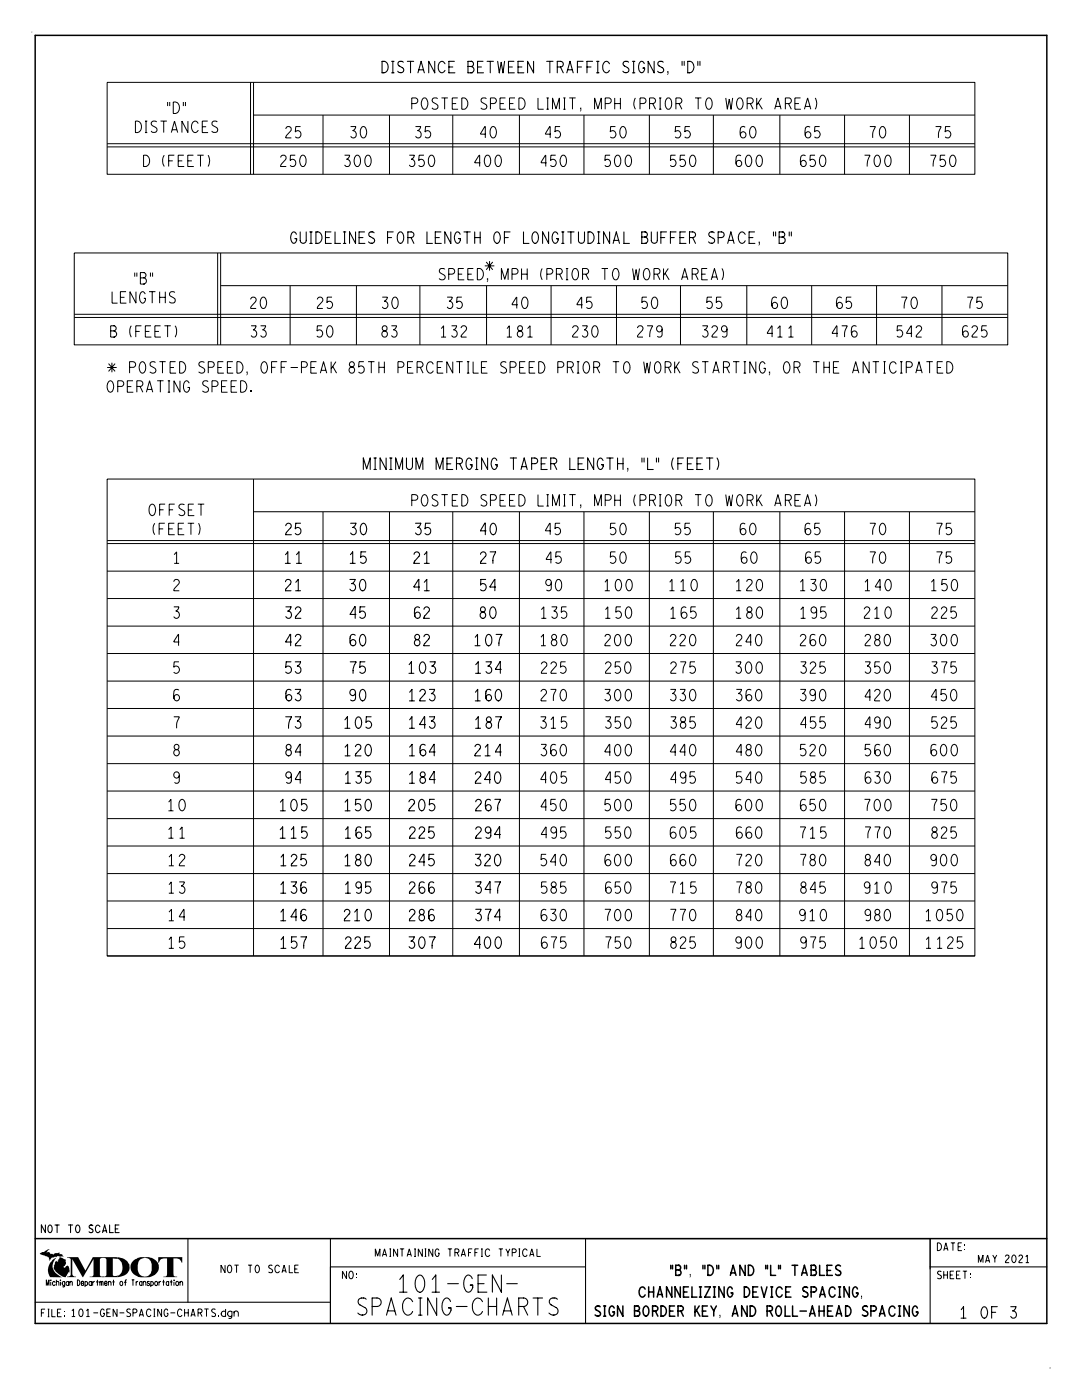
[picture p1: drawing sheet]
<svg xmlns="http://www.w3.org/2000/svg" width="216mm" height="279mm" viewBox="0 0 216 279" stroke-linecap="round" stroke-linejoin="round" font-family="sans-serif">
<path d="M7 7.1h201.9v257h-201.9zM7 247.2h201.9" fill="none" stroke="#000" stroke-width=".3"/>
<path d="M7 259.9h58.9M37.5 247.2v12.7M65.9 247.2v16.9M65.9 252.8h50.9M185.6 247.2v16.9M185.6 252.8h23.3M185.7 247.2h-68.9v16.9" fill="none" stroke="#000" stroke-width=".21"/>
<path d="M6.4 6.4h-.1M209.6 273h-.1" fill="none" stroke="#000" stroke-width=".2"/>
<g fill="#000">
<path d="M10.4 251.5l.9-.6a2.16 2.16 0 0 0 .6 3.7l.4 .3h-2.3a2.55 2.55 0 0 1 .4-3.4z" fill-rule="evenodd"/>
<path d="M7.9 250.2l1.9-.9-.2 .2-.3 .5 .5-.1 .3 .4 .3-.1 .3 .2 .3-.3 .9-.1v.3h.4l.4 .4h-.6v.2a.64 .64 0 0 0-1 0l-.2-.1-.2 .2v-.1l-.3 .1v-.1l-.5 .7-.2-.7z" fill-rule="evenodd"/>
<path d="M11.9 250.9l1.2 .5 .1 .9-.3 .3-.2 .1 .1 .3h.2l.1-.3 .4-.1 .3 .2a1.4 1.4 0 0 1 0 1.2l-.1-.1-.5 1a3.5 3.5 0 0 1-2.3-1.4l-.2-.4v-.5l.4-.9h.2l.1-.2v.3l.1-.1-.1 .2 .2-.2v-.3a.31 .31 0 0 0 .3-.5z" fill-rule="evenodd"/>
<path d="M13.4 250.9h2.2l1.4 2.7 1.5-2.7h2.2v.1l-.6 .1-.2 .3v3.1l.2 .2 .6 .1v.1h-2.8v-.1l.6-.1 .2-.2v-3.2l-2.1 3.6-2.2-3.6v3a.64 .64 0 0 0 .8 .5v.1h-1.8l.6-.3 .1-.2v-3l-.1-.3z" fill-rule="evenodd"/>
<path d="M20.5 250.9h3v.3l-1-.1v3.4l.4 .2 .6-.1v.3h-3v-.1l.5-.1 .2-.2v-3.1l-.1-.3z" fill-rule="evenodd"/>
<path d="M23.5 250.9a2.06 2.06 0 0 1 2.2 2.8 2.43 2.43 0 0 1-2.2 1.2v-.3a1.62 1.62 0 0 0 .8-2.3v-.3l-.5-.6-.3-.2z" fill-rule="evenodd"/>
<path d="M26.6 251.6l1.4-.7h.9v.1a1.38 1.38 0 0 0-1.4 1.5 1.68 1.68 0 0 0 1.4 2.3v.1a2.22 2.22 0 0 1-2.8-2.6z" fill-rule="evenodd"/>
<path d="M28.9 250.9a2.24 2.24 0 0 1 2.8 2.4 2.4 2.4 0 0 1-2.8 1.6v-.1a1.36 1.36 0 0 0 1.4-1.2v-1.3a1.49 1.49 0 0 0-1.4-1.3z" fill-rule="evenodd"/>
<path d="M31.6 250.9h4.8v1.1h-.2l-.3-.5a1.58 1.58 0 0 0-1.3-.4v3.5l.7 .3h-2.7l.7-.3v-3.5a1.27 1.27 0 0 0-1.4 .5l-.2 .4h-.1z" fill-rule="evenodd"/>
</g>
<g fill="#fff">
<path d="M75.5 11.5h64.9v3.8h-64.9z"/>
<path d="M81.4 18.8h82.3v3.8h-82.3z"/>
</g>
<path d="M21.4 16.4h173.1v18.4h-173.1zM50 16.4v18.4M50.6 16.4v18.4M21.4 29.3h173.1M21.4 28.7h173.1M50.6 23h143.9" fill="none" stroke="#000" stroke-width=".2"/>
<g fill="#fff">
<path d="M27.9 30.2h14.7v3.8h-14.7z"/>
<path d="M26.2 23.4h18v3.8h-18z"/>
<path d="M32.6 19.6h7.8v3.8h-7.8z"/>
</g>
<g fill="none" stroke="#000" stroke-width=".2">
<path d="M64.5 23v11.8M77.7 23v11.8M90.3 23v11.8M103.6 23v11.8M116.5 23v11.8M129.6 23v11.8M142.3 23v11.8M155.6 23v11.8M168.5 23v11.8M14.8 50.5h186.3v18.3h-186.3zM43.4 50.5v18.3M44 50.5v18.3"/>
<path d="M44 57h157.1M14.8 63.4h186.3M14.8 62.7h186.3"/>
</g>
<path d="M21.3 64.2h14.7v3.9h-14.7z" fill="#fff"/>
<path d="M57.9 57v11.8M71.1 57v11.8M83.8 57v11.8M97.1 57v11.8M110 57v11.8M123 57v11.8M135.8 57v11.8M149 57v11.8M162 57v11.8" fill="none" stroke="#000" stroke-width=".2"/>
<g fill="#fff">
<path d="M57.3 45.5h101.3v3.8h-101.3z"/>
<path d="M21.6 57.5h14.1v3.7h-14.1z"/>
<path d="M26 53.7h7.8v3.7h-7.8z"/>
<path d="M75.5 58.5h4.7v3.8h-4.7z"/>
<path d="M88.5 58.5h4.5v3.8h-4.5z"/>
<path d="M101.4 58.5h4.7v3.8h-4.7z"/>
<path d="M114.4 58.5h4.5v3.8h-4.5z"/>
<path d="M127.3 58.5h4.7v3.8h-4.7z"/>
<path d="M140.3 58.5h4.5v3.8h-4.5z"/>
<path d="M153.2 58.5h4.7v3.8h-4.7z"/>
<path d="M166.2 58.5h4.5v3.8h-4.5z"/>
<path d="M179.1 58.5h4.7v3.8h-4.7z"/>
<path d="M56.3 24.5h4.5v3.8h-4.5z"/>
<path d="M69.2 24.5h4.7v3.8h-4.7z"/>
<path d="M82.2 24.5h4.5v3.8h-4.5z"/>
<path d="M95.1 24.5h4.7v3.8h-4.7z"/>
<path d="M108.1 24.5h4.5v3.8h-4.5z"/>
<path d="M121 24.5h4.7v3.8h-4.7z"/>
<path d="M133.9 24.5h4.6v3.8h-4.6z"/>
<path d="M146.9 24.5h4.7v3.8h-4.7z"/>
<path d="M159.8 24.5h4.6v3.8h-4.6z"/>
<path d="M172.8 24.5h4.7v3.8h-4.7z"/>
<path d="M55.2 30.2h6.6v3.8h-6.6z"/>
<path d="M68 30.2h6.8v3.8h-6.8z"/>
<path d="M80.9 30.2h6.6v3.8h-6.6z"/>
<path d="M94 30.2h6.8v3.8h-6.8z"/>
<path d="M107.2 30.2h6.6v3.8h-6.6z"/>
<path d="M119.9 30.2h6.9v3.8h-6.9z"/>
<path d="M133 30.2h6.6v3.8h-6.6z"/>
<path d="M146 30.2h6.9v3.8h-6.9z"/>
<path d="M158.9 30.2h6.6v3.8h-6.6z"/>
<path d="M171.7 30.2h6.9v3.8h-6.9z"/>
<path d="M86.9 52.8h58.2v3.8h-58.2z"/>
<path d="M62.6 58.5h4.5v3.8h-4.5z"/>
<path d="M184.9 30.2h6.6v3.8h-6.6z"/>
<path d="M185.9 24.5h4.6v3.8h-4.6z"/>
<path d="M192.2 58.5h4.6v3.8h-4.6z"/>
</g>
<path d="M181.5 23v11.8M174.9 57v11.8" fill="none" stroke="#000" stroke-width=".2"/>
<g fill="#fff">
<path d="M87.1 64.2h6.8v3.9h-6.8z"/>
<path d="M100.3 64.2h6.7v3.9h-6.7z"/>
<path d="M113.5 64.2h6.6v3.9h-6.6z"/>
<path d="M126.4 64.2h6.5v3.9h-6.5z"/>
<path d="M139.4 64.2h6.4v3.9h-6.4z"/>
<path d="M152.3 64.2h6.8v3.9h-6.8z"/>
<path d="M165.3 64.2h6.5v3.9h-6.5z"/>
<path d="M178.3 64.2h6.4v3.9h-6.4z"/>
<path d="M191.3 64.2h6.4v3.9h-6.4z"/>
<path d="M20.6 75.2h30.4v3.8h-30.4z"/>
<path d="M20.6 71.4h172.9v3.8h-172.9z"/>
</g>
<g fill="none" stroke="#000" stroke-width=".2">
<path d="M21.4 95.6h173.1v95.2h-173.1zM50.6 95.6v95.2M21.4 108.5h173.1M50.6 102.1h143.9M64.5 102.1v88.7M77.7 102.1v88.7M90.3 102.1v88.7M103.6 102.1v88.7M116.5 102.1v88.7M129.6 102.1v88.7M142.3 102.1v88.7M155.6 102.1v88.7"/>
<path d="M168.5 102.1v88.7"/>
</g>
<g fill="#fff">
<path d="M81.4 98h82.3v3.7h-82.3z"/>
<path d="M56.3 103.7h4.5v3.8h-4.5z"/>
<path d="M69.2 103.7h4.7v3.8h-4.7z"/>
<path d="M82.2 103.7h4.5v3.8h-4.5z"/>
<path d="M95.1 103.7h4.7v3.8h-4.7z"/>
<path d="M108.1 103.7h4.5v3.8h-4.5z"/>
<path d="M121 103.7h4.7v3.8h-4.7z"/>
<path d="M133.9 103.7h4.6v3.8h-4.6z"/>
<path d="M146.9 103.7h4.7v3.8h-4.7z"/>
<path d="M159.8 103.7h4.6v3.8h-4.6z"/>
<path d="M172.8 103.7h4.7v3.8h-4.7z"/>
<path d="M33.9 109.4h2.6v3.8h-2.6z"/>
<path d="M56.1 109.4h4.8v3.8h-4.8z"/>
</g>
<path d="M21.4 107.9h173.1M21.4 114h173.1" fill="none" stroke="#000" stroke-width=".2"/>
<g fill="#fff">
<path d="M33.9 114.9h2.6v3.8h-2.6z"/>
<path d="M119.8 114.9h7.1v3.8h-7.1z"/>
<path d="M132.7 114.9h7.2v3.8h-7.2z"/>
<path d="M146 114.9h6.9v3.8h-6.9z"/>
<path d="M158.8 114.9h6.9v3.8h-6.9z"/>
<path d="M171.7 114.9h6.9v3.8h-6.9z"/>
</g>
<path d="M21.4 119.5h173.1" fill="none" stroke="#000" stroke-width=".2"/>
<g fill="#fff">
<path d="M33.9 120.4h2.6v3.7h-2.6z"/>
<path d="M107.1 120.4h6.8v3.7h-6.8z"/>
<path d="M119.9 120.4h6.9v3.7h-6.9z"/>
<path d="M132.9 120.4h6.8v3.7h-6.8z"/>
<path d="M146 120.4h6.9v3.7h-6.9z"/>
<path d="M158.9 120.4h6.7v3.7h-6.7z"/>
<path d="M171.7 120.4h6.9v3.7h-6.9z"/>
</g>
<path d="M21.4 125h173.1" fill="none" stroke="#000" stroke-width=".2"/>
<g fill="#fff">
<path d="M33.9 125.8h2.6v3.8h-2.6z"/>
<path d="M93.9 125.8h7v3.8h-7z"/>
<path d="M107 125.8h6.9v3.8h-6.9z"/>
<path d="M119.9 125.8h6.9v3.8h-6.9z"/>
<path d="M133 125.8h6.6v3.8h-6.6z"/>
<path d="M146.2 125.8h6.6v3.8h-6.6z"/>
<path d="M158.9 125.8h6.6v3.8h-6.6z"/>
<path d="M171.8 125.8h6.6v3.8h-6.6z"/>
</g>
<path d="M21.4 130.4h173.1" fill="none" stroke="#000" stroke-width=".2"/>
<g fill="#fff">
<path d="M33.9 131.3h2.6v3.8h-2.6z"/>
<path d="M80.7 131.3h7v3.8h-7z"/>
<path d="M94 131.3h6.8v3.8h-6.8z"/>
<path d="M107.3 131.3h6.4v3.8h-6.4z"/>
<path d="M120.1 131.3h6.5v3.8h-6.5z"/>
<path d="M146 131.3h6.9v3.8h-6.9z"/>
<path d="M159 131.3h6.5v3.8h-6.5z"/>
<path d="M171.8 131.3h6.6v3.8h-6.6z"/>
</g>
<path d="M21.4 135.9h173.1" fill="none" stroke="#000" stroke-width=".2"/>
<g fill="#fff">
<path d="M33.9 136.8h2.7v3.8h-2.7z"/>
<path d="M80.8 136.8h6.8v3.8h-6.8z"/>
<path d="M93.9 136.8h6.9v3.8h-6.9z"/>
<path d="M107.2 136.8h6.6v3.8h-6.6z"/>
<path d="M119.9 136.8h6.9v3.8h-6.9z"/>
<path d="M133 136.8h6.6v3.8h-6.6z"/>
<path d="M146.2 136.8h6.6v3.8h-6.6z"/>
<path d="M158.9 136.8h6.6v3.8h-6.6z"/>
<path d="M171.8 136.8h6.6v3.8h-6.6z"/>
</g>
<path d="M21.4 141.4h173.1" fill="none" stroke="#000" stroke-width=".2"/>
<g fill="#fff">
<path d="M33.9 142.3h2.6v3.8h-2.6z"/>
<path d="M80.8 142.3h6.8v3.8h-6.8z"/>
<path d="M94 142.3h6.8v3.8h-6.8z"/>
<path d="M107.1 142.3h6.8v3.8h-6.8z"/>
<path d="M120.1 142.3h6.5v3.8h-6.5z"/>
<path d="M133.1 142.3h6.4v3.8h-6.4z"/>
<path d="M146.2 142.3h6.6v3.8h-6.6z"/>
<path d="M159 142.3h6.5v3.8h-6.5z"/>
<path d="M171.8 142.3h6.6v3.8h-6.6z"/>
</g>
<path d="M21.4 146.9h173.1" fill="none" stroke="#000" stroke-width=".2"/>
<g fill="#fff">
<path d="M33.9 147.8h2.6v3.8h-2.6z"/>
<path d="M80.8 147.8h6.8v3.8h-6.8z"/>
<path d="M94 147.8h6.8v3.8h-6.8z"/>
<path d="M107.2 147.8h6.6v3.8h-6.6z"/>
<path d="M119.9 147.8h6.9v3.8h-6.9z"/>
<path d="M133 147.8h6.6v3.8h-6.6z"/>
<path d="M146.2 147.8h6.6v3.8h-6.6z"/>
<path d="M158.9 147.8h6.6v3.8h-6.6z"/>
<path d="M171.8 147.8h6.6v3.8h-6.6z"/>
</g>
<path d="M21.4 152.4h173.1" fill="none" stroke="#000" stroke-width=".2"/>
<g fill="#fff">
<path d="M56.2 114.9h4.5v3.8h-4.5z"/>
<path d="M67.9 142.3h7v3.8h-7z"/>
<path d="M68 147.8h6.9v3.8h-6.9z"/>
<path d="M29.8 103.7h10.9v3.8h-10.9z"/>
<path d="M29 99.9h12.5v3.7h-12.5z"/>
<path d="M71.8 90.7h72.3v3.7h-72.3z"/>
<path d="M184.9 114.9h6.9v3.8h-6.9z"/>
<path d="M185.2 120.4h6.4v3.7h-6.4z"/>
<path d="M185 125.8h6.8v3.8h-6.8z"/>
<path d="M185.2 131.3h6.4v3.8h-6.4z"/>
<path d="M185.1 136.8h6.6v3.8h-6.6z"/>
<path d="M185.2 142.3h6.4v3.8h-6.4z"/>
<path d="M185 147.8h6.8v3.8h-6.8z"/>
<path d="M186.1 103.7h4.6v3.8h-4.6z"/>
</g>
<path d="M181.5 102.1v88.7" fill="none" stroke="#000" stroke-width=".2"/>
<g fill="#fff">
<path d="M33.9 153.3h2.6v3.8h-2.6z"/>
<path d="M80.8 153.3h6.8v3.8h-6.8z"/>
<path d="M94.1 153.3h6.6v3.8h-6.6z"/>
<path d="M107.2 153.3h6.6v3.8h-6.6z"/>
<path d="M120.1 153.3h6.5v3.8h-6.5z"/>
<path d="M133.1 153.3h6.4v3.8h-6.4z"/>
<path d="M146.2 153.3h6.6v3.8h-6.6z"/>
<path d="M159 153.3h6.5v3.8h-6.5z"/>
<path d="M171.8 153.3h6.6v3.8h-6.6z"/>
</g>
<path d="M21.4 157.9h173.1" fill="none" stroke="#000" stroke-width=".2"/>
<g fill="#fff">
<path d="M32.7 158.8h5v3.8h-5z"/>
<path d="M80.9 158.8h6.6v3.8h-6.6z"/>
<path d="M94.2 158.8h6.4v3.8h-6.4z"/>
<path d="M107.2 158.8h6.6v3.8h-6.6z"/>
<path d="M119.9 158.8h6.9v3.8h-6.9z"/>
<path d="M133 158.8h6.6v3.8h-6.6z"/>
<path d="M146 158.8h6.9v3.8h-6.9z"/>
<path d="M158.9 158.8h6.6v3.8h-6.6z"/>
<path d="M171.7 158.8h6.9v3.8h-6.9z"/>
</g>
<path d="M21.4 163.4h173.1" fill="none" stroke="#000" stroke-width=".2"/>
<g fill="#fff">
<path d="M32.7 164.3h4.9v3.8h-4.9z"/>
<path d="M81 164.3h6.4v3.8h-6.4z"/>
<path d="M94.2 164.3h6.4v3.8h-6.4z"/>
<path d="M107.3 164.3h6.4v3.8h-6.4z"/>
<path d="M120.1 164.3h6.5v3.8h-6.5z"/>
<path d="M133 164.3h6.6v3.8h-6.6z"/>
<path d="M146.2 164.3h6.6v3.8h-6.6z"/>
<path d="M158.9 164.3h6.7v3.8h-6.7z"/>
<path d="M171.8 164.3h6.6v3.8h-6.6z"/>
</g>
<path d="M21.4 168.8h173.1" fill="none" stroke="#000" stroke-width=".2"/>
<g fill="#fff">
<path d="M32.8 169.8h4.8v3.7h-4.8z"/>
<path d="M68 169.8h6.9v3.7h-6.9z"/>
<path d="M81 169.8h6.4v3.7h-6.4z"/>
<path d="M94.1 169.8h6.6v3.7h-6.6z"/>
<path d="M107.2 169.8h6.6v3.7h-6.6z"/>
<path d="M119.9 169.8h6.9v3.7h-6.9z"/>
<path d="M133 169.8h6.6v3.7h-6.6z"/>
<path d="M146.2 169.8h6.6v3.7h-6.6z"/>
<path d="M158.9 169.8h6.6v3.7h-6.6z"/>
<path d="M171.8 169.8h6.6v3.7h-6.6z"/>
</g>
<path d="M21.4 174.3h173.1" fill="none" stroke="#000" stroke-width=".2"/>
<g fill="#fff">
<path d="M32.8 175.2h4.8v3.8h-4.8z"/>
<path d="M80.9 175.2h6.6v3.8h-6.6z"/>
<path d="M94.2 175.2h6.4v3.8h-6.4z"/>
<path d="M107.3 175.2h6.4v3.8h-6.4z"/>
<path d="M120.1 175.2h6.5v3.8h-6.5z"/>
<path d="M132.9 175.2h6.8v3.8h-6.8z"/>
<path d="M146.2 175.2h6.6v3.8h-6.6z"/>
<path d="M159 175.2h6.5v3.8h-6.5z"/>
<path d="M171.7 175.2h6.9v3.8h-6.9z"/>
</g>
<path d="M21.4 179.8h173.1" fill="none" stroke="#000" stroke-width=".2"/>
<g fill="#fff">
<path d="M32.8 180.7h4.8v3.8h-4.8z"/>
<path d="M80.9 180.7h6.6v3.8h-6.6z"/>
<path d="M94.2 180.7h6.4v3.8h-6.4z"/>
<path d="M107.2 180.7h6.6v3.8h-6.6z"/>
<path d="M119.9 180.7h6.9v3.8h-6.9z"/>
<path d="M133 180.7h6.6v3.8h-6.6z"/>
<path d="M146.2 180.7h6.6v3.8h-6.6z"/>
<path d="M158.8 180.7h6.9v3.8h-6.9z"/>
<path d="M171.8 180.7h6.6v3.8h-6.6z"/>
</g>
<path d="M21.4 185.3h173.1" fill="none" stroke="#000" stroke-width=".2"/>
<g fill="#fff">
<path d="M32.8 186.2h4.8v3.8h-4.8z"/>
<path d="M80.9 186.2h6.6v3.8h-6.6z"/>
<path d="M94 186.2h6.8v3.8h-6.8z"/>
<path d="M107.3 186.2h6.4v3.8h-6.4z"/>
<path d="M120.1 186.2h6.5v3.8h-6.5z"/>
<path d="M133.1 186.2h6.4v3.8h-6.4z"/>
<path d="M146 186.2h6.9v3.8h-6.9z"/>
<path d="M159 186.2h6.5v3.8h-6.5z"/>
<path d="M170.6 186.2h9.1v3.8h-9.1z"/>
</g>
<path d="M21.4 190.8h173.1" fill="none" stroke="#000" stroke-width=".2"/>
<g fill="#fff">
<path d="M56.3 153.3h4.5v3.8h-4.5z"/>
<path d="M55.1 158.8h6.9v3.8h-6.9z"/>
<path d="M55 164.3h7.1v3.8h-7.1z"/>
<path d="M55.2 169.8h6.7v3.7h-6.7z"/>
<path d="M55.1 175.2h6.8v3.8h-6.8z"/>
<path d="M55.1 180.7h6.8v3.8h-6.8z"/>
<path d="M55.2 186.2h6.7v3.8h-6.7z"/>
<path d="M68.1 153.3h6.7v3.8h-6.7z"/>
<path d="M68 158.8h6.9v3.8h-6.9z"/>
<path d="M68.1 164.3h6.7v3.8h-6.7z"/>
<path d="M68.1 175.2h6.7v3.8h-6.7z"/>
<path d="M68 180.7h6.9v3.8h-6.9z"/>
<path d="M68.2 186.2h6.4v3.8h-6.4z"/>
<path d="M185.2 153.3h6.4v3.8h-6.4z"/>
<path d="M185.1 158.8h6.6v3.8h-6.6z"/>
<path d="M185.2 164.3h6.4v3.8h-6.4z"/>
<path d="M185 169.8h6.8v3.7h-6.8z"/>
<path d="M185.2 175.2h6.4v3.8h-6.4z"/>
<path d="M183.9 180.7h9v3.8h-9z"/>
<path d="M183.9 186.2h9v3.8h-9z"/>
<path d="M56.3 147.8h4.5v3.8h-4.5z"/>
<path d="M69 109.4h4.8v3.8h-4.8z"/>
<path d="M81.9 109.4h4.5v3.8h-4.5z"/>
<path d="M95.1 109.4h4.6v3.8h-4.6z"/>
<path d="M108.2 109.4h4.6v3.8h-4.6z"/>
<path d="M121 109.4h4.7v3.8h-4.7z"/>
<path d="M134 109.4h4.6v3.8h-4.6z"/>
<path d="M147.1 109.4h4.7v3.8h-4.7z"/>
<path d="M160 109.4h4.5v3.8h-4.5z"/>
<path d="M172.8 109.4h4.7v3.8h-4.7z"/>
<path d="M186.1 109.4h4.6v3.8h-4.6z"/>
<path d="M108.2 114.9h4.7v3.8h-4.7z"/>
<path d="M95.1 114.9h4.6v3.8h-4.6z"/>
<path d="M81.9 114.9h4.5v3.8h-4.5z"/>
<path d="M69.1 114.9h4.7v3.8h-4.7z"/>
<path d="M56.3 120.4h4.5v3.7h-4.5z"/>
<path d="M69.1 120.4h4.6v3.7h-4.6z"/>
<path d="M82 120.4h4.5v3.7h-4.5z"/>
<path d="M95 120.4h4.7v3.7h-4.7z"/>
<path d="M56.3 125.8h4.5v3.8h-4.5z"/>
<path d="M69.1 125.8h4.7v3.8h-4.7z"/>
<path d="M82 125.8h4.5v3.8h-4.5z"/>
<path d="M56.3 131.3h4.5v3.8h-4.5z"/>
<path d="M69.1 131.3h4.6v3.8h-4.6z"/>
<path d="M133.1 131.3h6.4v3.8h-6.4z"/>
<path d="M56.3 136.8h4.5v3.8h-4.5z"/>
<path d="M69.1 136.8h4.7v3.8h-4.7z"/>
<path d="M56.3 142.3h4.5v3.8h-4.5z"/>
<path d="M62.5 64.2h4.7v3.9h-4.7z"/>
</g>
<path d="M188 57v11.8" fill="none" stroke="#000" stroke-width=".2"/>
<g fill="#fff">
<path d="M49.2 58.5h4.7v3.8h-4.7z"/>
<path d="M49.3 64.2h4.6v3.9h-4.6z"/>
<path d="M75.5 64.2h4.5v3.9h-4.5z"/>
</g>
<g font-size="3.4">
<text x="79.5" y="257.9">101-GEN-</text>
<text x="71.4" y="262.5">SPACING-CHARTS</text>
</g>
<g font-size="2.3">
<text x="76.2" y="14.5">DISTANCE BETWEEN TRAFFIC SIGNS, &quot;D&quot;</text>
<text x="33.4" y="22.6">&quot;D&quot;</text>
<text x="82.2" y="21.8">POSTED SPEED LIMIT, MPH (PRIOR TO WORK AREA)</text>
<text x="27" y="26.5">DISTANCES</text>
<text x="57" y="27.5">25</text>
<text x="70" y="27.5">30</text>
<text x="82.9" y="27.5">35</text>
<text x="95.9" y="27.5">40</text>
<text x="108.8" y="27.5">45</text>
<text x="121.8" y="27.5">50</text>
<text x="134.7" y="27.5">55</text>
<text x="147.7" y="27.5">60</text>
<text x="160.6" y="27.5">65</text>
<text x="173.6" y="27.5">70</text>
<text x="186.7" y="27.5">75</text>
<text x="28.6" y="33.2">D (FEET)</text>
<text x="56" y="33.2">250</text>
<text x="68.8" y="33.2">300</text>
<text x="81.7" y="33.2">350</text>
<text x="94.7" y="33.2">400</text>
<text x="108" y="33.2">450</text>
<text x="120.7" y="33.2">500</text>
<text x="133.8" y="33.2">550</text>
<text x="146.8" y="33.2">600</text>
<text x="159.7" y="33.2">650</text>
<text x="172.5" y="33.2">700</text>
<text x="185.7" y="33.2">750</text>
<text x="58" y="48.6">GUIDELINES FOR LENGTH OF LONGITUDINAL BUFFER SPACE, &quot;B&quot;</text>
<text x="26.8" y="56.7">&quot;B&quot;</text>
<text x="87.6" y="55.9">SPEED, MPH (PRIOR TO WORK AREA)</text>
<text x="96.7" y="54.2">*</text>
<text x="22.4" y="60.5">LENGTHS</text>
<text x="50" y="61.6">20</text>
<text x="63.3" y="61.6">25</text>
<text x="76.3" y="61.6">30</text>
<text x="89.2" y="61.6">35</text>
<text x="102.2" y="61.6">40</text>
<text x="115.1" y="61.6">45</text>
<text x="128.1" y="61.6">50</text>
<text x="141" y="61.6">55</text>
<text x="154" y="61.6">60</text>
<text x="166.9" y="61.6">65</text>
<text x="179.9" y="61.6">70</text>
<text x="193" y="61.6">75</text>
<text x="22.1" y="67.3">B (FEET)</text>
<text x="50.1" y="67.3">33</text>
<text x="63.3" y="67.3">50</text>
<text x="76.2" y="67.3">83</text>
<text x="87.9" y="67.3">132</text>
<text x="101" y="67.3">181</text>
<text x="114.3" y="67.3">230</text>
<text x="127.2" y="67.3">279</text>
<text x="140.2" y="67.3">329</text>
<text x="153.1" y="67.3">411</text>
<text x="166" y="67.3">476</text>
<text x="179" y="67.3">542</text>
<text x="192" y="67.3">625</text>
<text x="21.4" y="74.5">* POSTED SPEED, OFF-PEAK 85TH PERCENTILE SPEED PRIOR TO WORK STARTING, OR THE ANTICIPATED</text>
<text x="21.4" y="78.3">OPERATING SPEED.</text>
<text x="72.5" y="93.7">MINIMUM MERGING TAPER LENGTH, &quot;L&quot; (FEET)</text>
<text x="82.2" y="101">POSTED SPEED LIMIT, MPH (PRIOR TO WORK AREA)</text>
<text x="29.7" y="102.9">OFFSET</text>
<text x="30.5" y="106.7">(FEET)</text>
<text x="57" y="106.7">25</text>
<text x="70" y="106.7">30</text>
<text x="82.9" y="106.7">35</text>
<text x="95.9" y="106.7">40</text>
<text x="108.8" y="106.7">45</text>
<text x="121.8" y="106.7">50</text>
<text x="134.7" y="106.7">55</text>
<text x="147.7" y="106.7">60</text>
<text x="160.6" y="106.7">65</text>
<text x="173.6" y="106.7">70</text>
<text x="186.9" y="106.7">75</text>
<text x="34.6" y="112.4">1</text>
<text x="56.8" y="112.4">11</text>
<text x="69.7" y="112.4">15</text>
<text x="82.6" y="112.4">21</text>
<text x="95.9" y="112.4">27</text>
<text x="109" y="112.4">45</text>
<text x="121.8" y="112.4">50</text>
<text x="134.8" y="112.4">55</text>
<text x="147.9" y="112.4">60</text>
<text x="160.7" y="112.4">65</text>
<text x="173.6" y="112.4">70</text>
<text x="186.9" y="112.4">75</text>
<text x="34.7" y="117.9">2</text>
<text x="57" y="117.9">21</text>
<text x="69.8" y="117.9">30</text>
<text x="82.6" y="117.9">41</text>
<text x="95.9" y="117.9">54</text>
<text x="108.9" y="117.9">90</text>
<text x="120.5" y="117.9">100</text>
<text x="133.5" y="117.9">110</text>
<text x="146.8" y="117.9">120</text>
<text x="159.5" y="117.9">130</text>
<text x="172.5" y="117.9">140</text>
<text x="185.7" y="117.9">150</text>
<text x="34.7" y="123.4">3</text>
<text x="57" y="123.4">32</text>
<text x="69.9" y="123.4">45</text>
<text x="82.7" y="123.4">62</text>
<text x="95.8" y="123.4">80</text>
<text x="107.9" y="123.4">135</text>
<text x="120.7" y="123.4">150</text>
<text x="133.7" y="123.4">165</text>
<text x="146.8" y="123.4">180</text>
<text x="159.6" y="123.4">195</text>
<text x="172.5" y="123.4">210</text>
<text x="185.9" y="123.4">225</text>
<text x="34.7" y="128.9">4</text>
<text x="57" y="128.9">42</text>
<text x="69.8" y="128.9">60</text>
<text x="82.7" y="128.9">82</text>
<text x="94.7" y="128.9">107</text>
<text x="107.8" y="128.9">180</text>
<text x="120.7" y="128.9">200</text>
<text x="133.8" y="128.9">220</text>
<text x="146.9" y="128.9">240</text>
<text x="159.7" y="128.9">260</text>
<text x="172.6" y="128.9">280</text>
<text x="185.7" y="128.9">300</text>
<text x="34.7" y="134.4">5</text>
<text x="57" y="134.4">53</text>
<text x="69.9" y="134.4">75</text>
<text x="81.5" y="134.4">103</text>
<text x="94.8" y="134.4">134</text>
<text x="108" y="134.4">225</text>
<text x="120.8" y="134.4">250</text>
<text x="133.8" y="134.4">275</text>
<text x="146.8" y="134.4">300</text>
<text x="159.8" y="134.4">325</text>
<text x="172.6" y="134.4">350</text>
<text x="185.9" y="134.4">375</text>
<text x="34.6" y="139.9">6</text>
<text x="57" y="139.9">63</text>
<text x="69.8" y="139.9">90</text>
<text x="81.6" y="139.9">123</text>
<text x="94.7" y="139.9">160</text>
<text x="108" y="139.9">270</text>
<text x="120.7" y="139.9">300</text>
<text x="133.8" y="139.9">330</text>
<text x="146.9" y="139.9">360</text>
<text x="159.7" y="139.9">390</text>
<text x="172.6" y="139.9">420</text>
<text x="185.8" y="139.9">450</text>
<text x="34.7" y="145.3">7</text>
<text x="57" y="145.3">73</text>
<text x="68.7" y="145.3">105</text>
<text x="81.6" y="145.3">143</text>
<text x="94.8" y="145.3">187</text>
<text x="107.9" y="145.3">315</text>
<text x="120.8" y="145.3">350</text>
<text x="133.8" y="145.3">385</text>
<text x="146.9" y="145.3">420</text>
<text x="159.8" y="145.3">455</text>
<text x="172.6" y="145.3">490</text>
<text x="185.9" y="145.3">525</text>
<text x="34.7" y="150.8">8</text>
<text x="57" y="150.8">84</text>
<text x="68.7" y="150.8">120</text>
<text x="81.6" y="150.8">164</text>
<text x="94.8" y="150.8">214</text>
<text x="108" y="150.8">360</text>
<text x="120.7" y="150.8">400</text>
<text x="133.8" y="150.8">440</text>
<text x="146.9" y="150.8">480</text>
<text x="159.7" y="150.8">520</text>
<text x="172.6" y="150.8">560</text>
<text x="185.7" y="150.8">600</text>
<text x="33.5" y="161.8">10</text>
<text x="34.7" y="156.3">9</text>
<text x="55.8" y="161.8">105</text>
<text x="57" y="156.3">94</text>
<text x="68.7" y="161.8">150</text>
<text x="68.8" y="156.3">135</text>
<text x="81.6" y="156.3">184</text>
<text x="81.6" y="161.8">205</text>
<text x="94.8" y="156.3">240</text>
<text x="94.9" y="161.8">267</text>
<text x="107.9" y="156.3">405</text>
<text x="108" y="161.8">450</text>
<text x="120.7" y="161.8">500</text>
<text x="120.8" y="156.3">450</text>
<text x="133.8" y="161.8">550</text>
<text x="133.8" y="156.3">495</text>
<text x="146.8" y="161.8">600</text>
<text x="146.9" y="156.3">540</text>
<text x="159.7" y="161.8">650</text>
<text x="159.8" y="156.3">585</text>
<text x="172.5" y="161.8">700</text>
<text x="172.6" y="156.3">630</text>
<text x="185.8" y="161.8">750</text>
<text x="185.9" y="156.3">675</text>
<text x="33.5" y="167.3">11</text>
<text x="55.8" y="167.3">115</text>
<text x="68.8" y="167.3">165</text>
<text x="81.7" y="167.3">225</text>
<text x="94.9" y="167.3">294</text>
<text x="108" y="167.3">495</text>
<text x="120.8" y="167.3">550</text>
<text x="133.7" y="167.3">605</text>
<text x="146.9" y="167.3">660</text>
<text x="159.6" y="167.3">715</text>
<text x="172.6" y="167.3">770</text>
<text x="185.9" y="167.3">825</text>
<text x="33.6" y="172.8">12</text>
<text x="55.9" y="172.8">125</text>
<text x="68.7" y="172.8">180</text>
<text x="81.7" y="172.8">245</text>
<text x="94.8" y="172.8">320</text>
<text x="108" y="172.8">540</text>
<text x="120.7" y="172.8">600</text>
<text x="133.8" y="172.8">660</text>
<text x="146.9" y="172.8">720</text>
<text x="159.7" y="172.8">780</text>
<text x="172.6" y="172.8">840</text>
<text x="185.7" y="172.8">900</text>
<text x="33.6" y="178.3">13</text>
<text x="55.9" y="178.3">136</text>
<text x="68.8" y="178.3">195</text>
<text x="81.7" y="178.3">266</text>
<text x="94.9" y="178.3">347</text>
<text x="108" y="178.3">585</text>
<text x="120.8" y="178.3">650</text>
<text x="133.7" y="178.3">715</text>
<text x="146.9" y="178.3">780</text>
<text x="159.8" y="178.3">845</text>
<text x="172.5" y="178.3">910</text>
<text x="185.9" y="178.3">975</text>
<text x="33.6" y="183.8">14</text>
<text x="55.9" y="183.8">146</text>
<text x="68.7" y="183.8">210</text>
<text x="81.7" y="183.8">286</text>
<text x="94.9" y="183.8">374</text>
<text x="108" y="183.8">630</text>
<text x="120.7" y="183.8">700</text>
<text x="133.8" y="183.8">770</text>
<text x="146.9" y="183.8">840</text>
<text x="159.5" y="183.8">910</text>
<text x="172.6" y="183.8">980</text>
<text x="184.6" y="183.8">1050</text>
<text x="33.6" y="189.3">15</text>
<text x="55.9" y="189.3">157</text>
<text x="68.9" y="189.3">225</text>
<text x="81.6" y="189.3">307</text>
<text x="94.7" y="189.3">400</text>
<text x="108" y="189.3">675</text>
<text x="120.8" y="189.3">750</text>
<text x="133.8" y="189.3">825</text>
<text x="146.8" y="189.3">900</text>
<text x="159.8" y="189.3">975</text>
<text x="171.4" y="189.3">1050</text>
<text x="184.7" y="189.3">1125</text>
<text x="191.6" y="263.1">1 OF 3</text>
</g>
<g font-size="2">
<text x="128.1" y="254.5">&quot;B&quot;, &quot;D&quot; AND &quot;L&quot; TABLES</text>
<text x="118.8" y="262.7">SIGN BORDER KEY, AND ROLL-AHEAD SPACING</text>
<text x="123.3" y="258.9">CHANNELIZING DEVICE SPACING,</text>
</g>
<g font-size="1.5">
<text x="8.3" y="246">NOT TO SCALE</text>
<text x="74.9" y="250.8">MAINTAINING TRAFFIC TYPICAL</text>
<text x="187" y="249.6">DATE:</text>
<text x="194.6" y="252">MAY 2021</text>
<text x="41.9" y="254">NOT TO SCALE</text>
<text x="68.3" y="255.2">NO:</text>
<text x="187" y="255.2">SHEET:</text>
<text x="8.3" y="262.8">FILE:101-GEN-SPACING-CHARTS.dgn</text>
</g>
<text font-size="1.1" x="9.2" y="256.6">Michigan Department of Transportation</text>
</svg>
